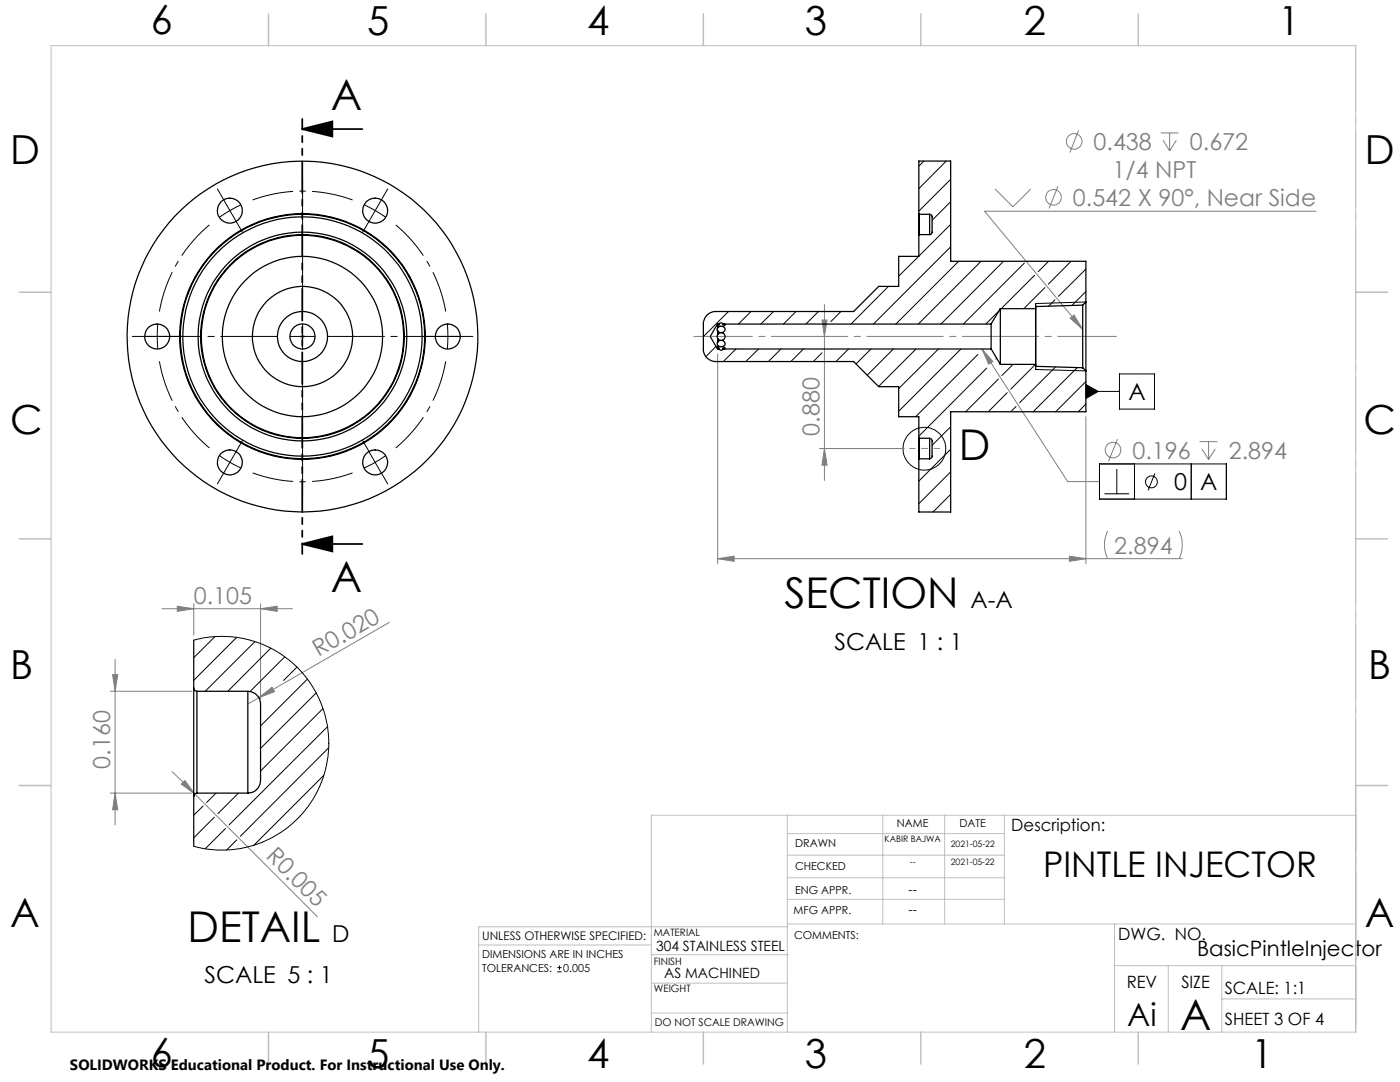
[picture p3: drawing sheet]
<svg xmlns="http://www.w3.org/2000/svg" width="279mm" height="216mm" viewBox="0 0 279 216" stroke-linecap="round" stroke-linejoin="round" font-family="sans-serif">
<g fill="none" stroke="#808080" stroke-width=".2">
<path d="M198.6 37.7l3.5 3.6 3.6-3.6M211.1 37.1l-1.7 4.5M215.3 26l-1.8 4.4M231.7 26.5h3.5M232.1 28l1.3 2.1M233.4 26.5v3.6M234.8 28l-1.4 2.1M262.7 42.2h-66.2l19.6 23.5M59.9 67.1h1M60 66.8l.7 .7M60.4 66.6v1.1M60.7 66.8l-.7 .7"/>
<path d="M143.2 70.6v41.9M164 63.9h1.1l-.6 3.2zM164.5 60.8v35M196 69.6l2.2 2.5-.9 .6zM196 69.6l17.1 26.5h6.3M213.6 63.5l.7-.6 1.8 2.8zM163.5 89.5h17M164.5 89.5l.6 3.3h-1.1zM216.7 83.1v29.4M223 87.6l-1.8 4.4M239.4 88.1h3.6M239.9 89.6l1.3 2.1"/>
<path d="M241.2 88.1v3.6M242.5 89.6l-1.3 2.1M143.2 111.5h92.7M143.2 111.5l3.3-.5v1zM213.4 111l3.3 .5-3.3 .5zM221.1 105.9a6.1 6.1 0 0 0 0 5.6M235.3 105.9a6.4 6.4 0 0 1 0 5.6M22 137.9h16.3M22.5 134.6h1l-.5 3.3zM23 131.6v33M32.3 121.5h26M35.4 121l3.3 .5-3.3 .5z"/>
<path d="M38.7 120.5v6.2M51.7 139.2l2.6-2.1 .5 .9zM51.7 139.2l-2.2 1.3M52 120.5v19M52 121.5l3.3-.5v1zM77.7 124.2l-26 15M22 158.3h16.3M23 158.3l.5 3.3h-1zM34.4 154l4.5 4.4M36.2 156.5l.7-.7 2 2.6zM38.9 158.4l24.5 24.6"/>
<circle cx="210.2" cy="39.4" r="1.56"/>
<circle cx="214.4" cy="28.2" r="1.55"/>
<circle cx="222.1" cy="89.8" r="1.55"/>
</g>
<g fill="none" stroke="#000" stroke-width=".2">
<path d="M206.7 73.7l10 .3M216.7 76.7l2.5 1.4-2.5 1.4zM216.7 60.3l-10 .3M216.7 78.1h6.7M223.4 74.6h7v7h-7zM73.6 90.1l1.3 2.2M74.9 92.3l-2.3 1.1M74.9 92.3l1.2 2.1M77 90.9l-2.1 1.4M219.4 92.6h25.4v7h-25.4zM220.4 98.5h5M222.9 93.6v4.9"/>
<path d="M226.4 92.6v7M230.5 94.5l-1.4 3.4M237.7 92.6v7M111.2 193.9h.9M111.2 193.1h.9M111.7 192.7v.8"/>
<circle cx="184.5" cy="89.5" r="4.3"/>
<circle cx="229.8" cy="96.2" r="1.18"/>
</g>
<path d="M60.3 25.8l6-1.6v3zM60.3 25.8h12M60.3 108.5l6-1.5v3zM60.3 108.5h12" fill="none" stroke="#000" stroke-width=".35"/>
<path d="M45.9 42l-2.1 1.4M45.9 42l2.2-1.1M74.9 42l-2.2-1.1M74.9 42l2.1 1.4M31.4 67.1l.1 2.5M31.4 67.1l.1-2.5M89.4 67.1l-.1-2.5M89.4 67.1l-.1 2.5M45.9 92.2l2.2 1.2M45.9 92.2l-2.1-1.3" fill="none" stroke="#000" stroke-width=".2" stroke-dasharray="15.2 1.3 1.3 1.3" stroke-linecap="butt"/>
<path d="M70.4 39.9a29 29 0 0 0-20 0M41.8 44.9a29 29 0 0 0-10 17.3M31.8 72.1a29 29 0 0 0 10 17.3M89 62.2a29 29 0 0 0-10-17.3M50.4 94.4a29 29 0 0 0 20 0M79 89.4a29 29 0 0 0 10-17.3" fill="none" stroke="#000" stroke-width=".2" stroke-dasharray="15.2 1.3 1.3 1.3" stroke-dashoffset="7" stroke-linecap="butt"/>
<path d="M60.3 23.7v86.8" fill="none" stroke="#000" stroke-width=".35" stroke-dasharray="6.3 1.3 1.3 1.3 1.3 1.3" stroke-dashoffset="4.2"/>
<path d="M222.8 67.1h-84.3" fill="none" stroke="#808080" stroke-width=".2" stroke-dasharray="15.2 1.3 1.3 1.3" stroke-dashoffset="3.5"/>
<path d="M187.5 89.5h-6" fill="none" stroke="#808080" stroke-width=".2" stroke-dasharray="15.2 1.3 1.3 1.3" stroke-dashoffset="14.1"/>
<path d="M270.6 9.1v49.2M270.6 58.3v49.2M270.6 107.5v49.2M270.6 156.7v49.2" fill="none" stroke="#c0c0c0" stroke-width=".2" stroke-dasharray="15.2 1.3 1.3 1.3" stroke-dashoffset="2.1"/>
<g fill="none" stroke="#c0c0c0" stroke-width=".2">
<path d="M10.2 9.1h260.3v196.9h-260.3zM270.5 58.3h6.4M270.5 156.7h6.4M157.1 162.7v43.3M157.1 175.2h43.3M157.1 170.6h43.3M157.1 166.3h43.3M157.1 179.5h43.3M176.2 162.7v21.7M188.5 162.7v21.7M200.4 162.7v21.7M270.6 162.7h-140.6v43.3"/>
<path d="M95.5 188.6h34.5M130 196.2h27.1M130 190.5h27.3M157.1 184.4h113.4M157.2 184.9h-61.7v21.1M222.4 184.4v21.6M222.4 192.7h48.1M233.2 192.7v13.3M243.8 199.3h26.7M243.8 192.7v13.3M130 202.1h27.1"/>
</g>
<g fill="none" stroke="#c0c0c0" stroke-width=".3">
<path d="M53.6 2.8v6.3M97 2.8v6.3M140.4 2.8v6.3M183.8 2.8v6.3M227.2 2.8v6.3M3.8 58.3h6.4M270.5 58.3h6.4M3.8 107.5h6.4M270.5 107.5h6.4M3.8 156.7h6.4M270.5 156.7h6.4M53.6 206v6.3"/>
<path d="M97 206v6.3M140.4 206v6.3M183.8 206v6.3M227.2 206v6.3"/>
</g>
<g fill="none" stroke="#000" stroke-width=".2" stroke-dasharray="15.2 1.3 1.3 1.3">
<path d="M44.6 39.9l-1.2-2.2M76.1 39.9l1.3-2.2M45.9 42l-1.3-2.1M45.9 42l1.2 2.2M47.1 44.2l1.3 2.1M73.6 44.2l-1.2 2.1M74.9 42l1.2-2.1M74.9 42l-1.3 2.2M28.9 67.1h-2.5M31.4 67.1h-2.5M31.4 67.1h2.5M33.9 67.1h2.5"/>
<path d="M60.4 67.1v-2.5M60.4 67.1h-2.5M60.4 67.1v2.5M60.4 67.1h2.5M86.9 67.1h-2.5M89.4 67.1h2.5M89.4 67.1h-2.5M91.9 67.1h2.5M44.6 94.4l-1.2 2.2M45.9 92.2l-1.3 2.2M45.9 92.2l1.2-2.1M47.1 90.1l1.3-2.2"/>
<path d="M73.6 90.1l-1.2-2.2M76.1 94.4l1.3 2.2"/>
</g>
<path d="M55.4 67.1h-26.5M60.4 62.1v-26.5M60.4 72.1v26.5M65.4 67.1h26.5" fill="none" stroke="#000" stroke-width=".2" stroke-dasharray="15.2 1.3 1.3 1.3" stroke-dashoffset="3.9"/>
<path d="M206.7 60.6v13.1" fill="none" stroke="#000" stroke-width=".25"/>
<path d="M60.3 25.8l6-1.6v3zM60.3 108.5l6-1.5v3z" fill="#000"/>
<g fill="#808080">
<path d="M51.7 139.2l2.6-2.1 .5 .9z"/>
<path d="M36.2 156.5l.7-.7 2 2.6z"/>
<path d="M213.4 111l3.3 .5-3.3 .5zM143.2 111.5l3.3-.5v1zM52 121.5l3.3-.5v1zM35.4 121l3.3 .5-3.3 .5z"/>
<path d="M213.6 63.5l2.5 2.2-1.8-2.8zM196 69.6l1.3 3.1 .9-.6z"/>
<path d="M164.5 89.5l.6 3.3h-1.1zM164 63.9h1.1l-.6 3.2z"/>
<path d="M22.5 134.6h1l-.5 3.3zM23 158.3l.5 3.3h-1z"/>
</g>
<path d="M216.7 76.7l2.5 1.4-2.5 1.4z" fill="#000"/>
<g fill="none" stroke="#000" stroke-width=".25">
<path d="M183.4 47v4.2h-4v6h-4l-5 5h-27.5a2.47 2.47 0 0 0-2.5 2.5v4.9a2.46 2.46 0 0 0 2.5 2.5h27.5l5 5.1h4v5.9h4v4.2M183.4 42.7l.1 .1M183.4 42.7v4.3M183.4 42.7v-10.6h6.3v20h27v8.2M183.5 46.8l-.1 .2M183.5 42.8v4M183.5 46.8h2M183.5 42.8h2M185.5 42.8l.5 .3v3.3l-.1 .3-.4 .1M185.5 42.8v4M143.2 64.9l.5 .2M143.2 64.7l-.1 .2h.1"/>
<path d="M143.2 69.6h.3M143.2 69.4l-.1-.1 .1 .3M143.2 64.7l-1.5 2.4 1.5 2.5M143.2 64.7h.1M143.2 64.9v.5M143.2 65.4l-.1 .2 .1 .4M143.2 66v.8M143.2 66.8l-.1 .2 .1 .5M143.2 67.5v.8M143.2 68.3l-.1 .1 .1 .5M143.2 68.9v.5M143.2 69.6h.1"/>
<path d="M143.2 68.9l.5 .2M143.2 66l.5 .4M143.2 67.5l.5 .4M143.2 64.7h.3M143.5 64.7h-.3M143.5 64.7a.39 .39 0 0 1 .6-.2l.2 .2M143.5 69.6a.39 .39 0 0 0 .6 .2l.2-.2M143.7 65.1h.4M143.7 69.1l-.5 .3M143.7 69.1h.4M143.7 65.1l-.5 .3M143.7 67.9h.4"/>
<path d="M143.7 67.9l-.5 .4M143.7 66.4h.4M143.7 66.4l-.5 .4M144.1 69.1l.2 .1a.29 .29 0 0 1 .3 .1 .29 .29 0 0 1 0 .3h-.3M144.1 67.9h.1a.6 .6 0 0 1 .5 .7 .6 .6 0 0 1-.6 .5M144.1 66.4a.78 .78 0 0 1 .6 .8 .78 .78 0 0 1-.6 .7M144.1 65.1l.1 .1a.62 .62 0 0 1 .5 .6 .62 .62 0 0 1-.6 .6M144.3 64.7h.4v.1l-.6 .3M144.3 64.7h53.5M144.3 69.6h53.5M197.8 64.7v4.9M197.8 69.6l1.8 3.1"/>
<path d="M199.6 61.6l-1.8 3.1M199.6 61.6v11.1M199.6 61.6h7.1M199.6 72.7h7.1M206.7 61.6v11.1M206.7 72.7v.4l9.4 .3M216.1 60.9v12.5M216.1 73.4l.6 .6M216.1 60.9l-9.4 .3v.4M216.7 60.3v13.7M216.7 60.3l-.6 .6M216.7 74v8.2h-27v20h-6.3v-10.5"/>
<path d="M183.4 87.3l.1 .2M183.4 87.4v4.3M183.5 91.5l-.1 .2M183.5 87.5h2l.4 .2 .1 3.5-.5 .3M183.5 87.5v4M183.5 91.5h2M185.5 87.5v4M38.7 127.7v9.6l.2 .5 .4 .1M38.7 137.4v21.5M39.3 137.9h10.2a2.55 2.55 0 0 1 2.5 2.6v15.2a2.48 2.48 0 0 1-2.5 2.6M39.3 137.9v20.4M49.5 138v20.3"/>
<path d="M38.7 158.9v10M39.3 158.3l-.4 .1-.2 .5M39.3 158.3h10.2"/>
<circle cx="45.9" cy="42" r="2.49"/>
<circle cx="74.9" cy="42" r="2.49"/>
<circle cx="31.4" cy="67.2" r="2.49"/>
<circle cx="60.4" cy="67.2" r="35"/>
<circle cx="60.4" cy="67.1" r="23.9"/>
<circle cx="60.4" cy="67.1" r="20.3"/>
<circle cx="60.4" cy="67.2" r="20.2"/>
<circle cx="60.4" cy="67.1" r="5"/>
<circle cx="60.4" cy="67.2" r="20.8"/>
<circle cx="60.4" cy="67.1" r="24.4"/>
<circle cx="60.4" cy="67.1" r="16"/>
<circle cx="60.4" cy="67.2" r="10"/>
<circle cx="60.4" cy="67.1" r="2.5"/>
<circle cx="60.4" cy="67.2" r="24.5"/>
<circle cx="89.4" cy="67.2" r="2.49"/>
<circle cx="45.9" cy="92.3" r="2.49"/>
<circle cx="74.9" cy="92.3" r="2.49"/>
</g>
<g fill="none" stroke="#000" stroke-width=".2">
<path d="M184.4 32.1l-1 1.1M188.8 32.1l-5.4 5.5M189.7 35.8l-6.3 6.3M177.3 57.2l-7.5 7.5M189.7 40.3l-3.7 3.7M189.7 44.8l-10.3 10.3M189.7 49.2l-15.4 15.5M191.3 52.1l-12.5 12.6M195.8 52.1l-12.5 12.6M200.3 52.1l-12.5 12.6M204.4 52.5l-12.1 12.2M206.5 54.9l-6.7 6.7"/>
<path d="M208.5 57.4l-4.2 4.2M209.3 52.1l-2.1 2.1M210.5 59.8l-1.2 1.3M213.7 52.1l-4.5 4.6M216.7 53.7l-5.5 5.4M216.7 58.2l-2.8 2.8M142.9 69.1l-2 2.1M145.4 62.2l-5 5M146.9 69.6l-2.5 2.5M149.9 62.2l-2.5 2.5M151.4 69.6l-2.6 2.5M154.4 62.2l-2.6 2.5"/>
<path d="M155.9 69.6l-2.5 2.5M158.9 62.2l-2.5 2.5M160.3 69.6l-2.5 2.5M163.3 62.2l-2.5 2.5M164 70.4l-1.7 1.7M167.8 62.2l-2 2M169.3 69.6l-2.5 2.5M173.8 69.6l-2.9 3M178.3 69.6l-5.2 5.3M182.8 69.6l-7.5 7.5M187.3 69.6l-7.9 7.9M191.8 69.6l-12.4 12.5"/>
<path d="M195.2 70.7l-12.5 12.4M196.9 73.4l-13.5 13.6M198.9 71.5l-.1 .1M199.2 75.6l-6.5 6.6M199.4 62.1l-2.7 2.6M201 78.4l-3.8 3.8M202.2 72.7l-2.2 2.2M206.7 72.7l-5 4.9M210.6 73.2l-7.1 7.2M215 73.3l-8.8 8.9M216.7 76.1l-6 6.1M189.7 85.2l-3.7 3.7"/>
<path d="M189.7 89.6l-6.3 6.4M189.7 94.2l-6.3 6.3M189.7 98.6l-3.5 3.6M202.8 81.1l-1.1 1.1M216.7 80.6l-1.5 1.6M38.7 127.7l2.4-.5 3-.2 2.3 .1 2.3 .3 2 .6 2.2 .8 1.5 .7 2.7 1.7 2 1.8 1.2 1.2 1.4 1.8 1.4 2.3 .9 1.7 .9 2.9 .5 2.3 .2 2.5-.1 3.1-.4 2.1-.5 2.1-.8 1.9-1 2-1.2 1.9-1.8 2.1-1.9 1.8-1.7 1.3-3.2 1.8-2.3 .9-2.4 .6-2.5 .3h-2.6l-2.3-.2-2.2-.5M42.9 127l-4.2 4.2M47.2 127.2l-8.5 8.5M50.9 128l-9.9 9.9M54 129.3l-8.5 8.6M56.8 131.1l-6.9 6.9M59.3 133.1l-2.7 2.7"/>
<path d="M61.3 135.5l-9.3 9.4M63.1 138.3l-11.1 11M43.1 158.3l-1.9 1.8M47.6 158.3l-4.1 4M64.5 141.4l-12.5 12.4M64.6 154.7l-13.9 14M65.4 145l-19.7 19.6M65.6 149.2l-17.6 17.7M40.5 160.8l-1.8 1.9M42.8 163.1l-4.1 4.1M45 165.3l-4 4.1M47.3 167.6l-2.1 2"/>
</g>
<g font-size="8.5">
<text x="66.1" y="21.9">A</text>
<text x="191.3" y="91.9">D</text>
<text x="66.1" y="118.2">A</text>
<text x="156.5" y="121.4">SECTION</text>
<text x="37.4" y="187.9">DETAIL</text>
<text x="235.5" y="205.4">A</text>
</g>
<g font-size="8">
<text x="30.1" y="6.8">6</text>
<text x="73.3" y="6.9">5</text>
<text x="117.2" y="6.9">4</text>
<text x="160.6" y="6.9">3</text>
<text x="204.3" y="6.9">2</text>
<text x="255.1" y="6.9">1</text>
<text x="2.1" y="32.7">D</text>
<text x="272.4" y="32.7">D</text>
<text x="2.1" y="86.5">C</text>
<text x="272.1" y="86.5">C</text>
<text x="2.1" y="135.6">B</text>
<text x="273.1" y="135.6">B</text>
<text x="2.1" y="185.1">A</text>
<text x="272.4" y="185.1">A</text>
<text x="30.1" y="212.9">6</text>
<text x="73.3" y="213">5</text>
<text x="117.2" y="213">4</text>
<text x="160.6" y="213">3</text>
<text x="204.3" y="213">2</text>
<text x="249.7" y="213">1</text>
</g>
<text font-size="7.1" x="208.2" y="174.9">PINTLE INJECTOR</text>
<text font-size="6.3" x="225" y="204.6">Ai</text>
<g font-size="4.7" fill="#808080">
<text x="218.3" y="29.9">0.438</text>
<text x="237.5" y="29.9">0.672</text>
<text x="222" y="35.5">1/4 NPT</text>
<text x="214.1" y="41.1">0.542 X 90°, Near Side</text>
<text x="163.6" y="87" transform="rotate(-90 163.6 87)">0.880</text>
<text x="226" y="91.5">0.196</text>
<text x="245.2" y="91.5">2.894</text>
<text x="222.4" y="110.5">2.894</text>
<text x="38.7" y="120.4">0.105</text>
<text x="63.6" y="131.2" transform="rotate(-30 63.6 131.2)">R0.020</text>
<text x="22" y="153.4" transform="rotate(-90 22 153.4)">0.160</text>
<text x="52.9" y="171.1" transform="rotate(45 52.9 171.1)">R0.005</text>
</g>
<g font-size="4.7">
<text x="225.2" y="79.9">A</text>
<text x="234.3" y="97.8">0</text>
<text x="239.5" y="97.8">A</text>
<text x="193.7" y="121.4">A-A</text>
<text x="166.5" y="129.6">SCALE 1 : 1</text>
<text x="66.3" y="187.9">D</text>
<text x="40.8" y="196.1">SCALE 5 : 1</text>
</g>
<text font-size="4.2" x="238.9" y="190.8">BasicPintleInjector</text>
<g font-size="3.4">
<text x="201.8" y="165.9">Description:</text>
<text x="223.2" y="187.6">DWG. NO.</text>
<text x="224.9" y="197.2">REV</text>
<text x="235.8" y="197.2">SIZE</text>
<text x="244.4" y="198.4">SCALE: 1:1</text>
<text x="244.4" y="204.6">SHEET 3 OF 4</text>
</g>
<text font-size="3" x="14" y="213.5">SOLIDWORKS Educational Product. For Instructional Use Only.</text>
<g font-size="2.8">
<text x="130.9" y="189.7">304 STAINLESS STEEL</text>
<text x="132.6" y="195.1">AS MACHINED</text>
</g>
<g font-size="2.5">
<text x="181.3" y="178.3">--</text>
<text x="181.3" y="182.3">--</text>
</g>
<text font-size="2.4" x="96.2" y="187.5">UNLESS OTHERWISE SPECIFIED:</text>
<g font-size="2.2">
<text x="179" y="165.1">NAME</text>
<text x="191.5" y="165.1">DATE</text>
<text x="158.7" y="169">DRAWN</text>
<text x="158.7" y="173.5">CHECKED</text>
<text x="158.7" y="178.3">ENG APPR.</text>
<text x="158.4" y="182.4">MFG APPR.</text>
<text x="96.2" y="191.2">DIMENSIONS ARE IN INCHES</text>
<text x="158.5" y="187.4">COMMENTS:</text>
<text x="96.2" y="193.9">TOLERANCES:</text>
<text x="112.4" y="193.9">0.005</text>
</g>
<text font-size="2.1" x="130.7" y="204.6">DO NOT SCALE DRAWING</text>
<g font-size="2">
<text x="130.5" y="186.8">MATERIAL</text>
<text x="130.5" y="192.5">FINISH</text>
<text x="130.5" y="198">WEIGHT</text>
</g>
<g font-size="1.8">
<text x="176.5" y="168">KABIR BAJWA</text>
<text x="181.6" y="172.6">--</text>
<text x="189.7" y="172.6">2021-05-22</text>
<text x="189.8" y="169">2021-05-22</text>
</g>
</svg>
